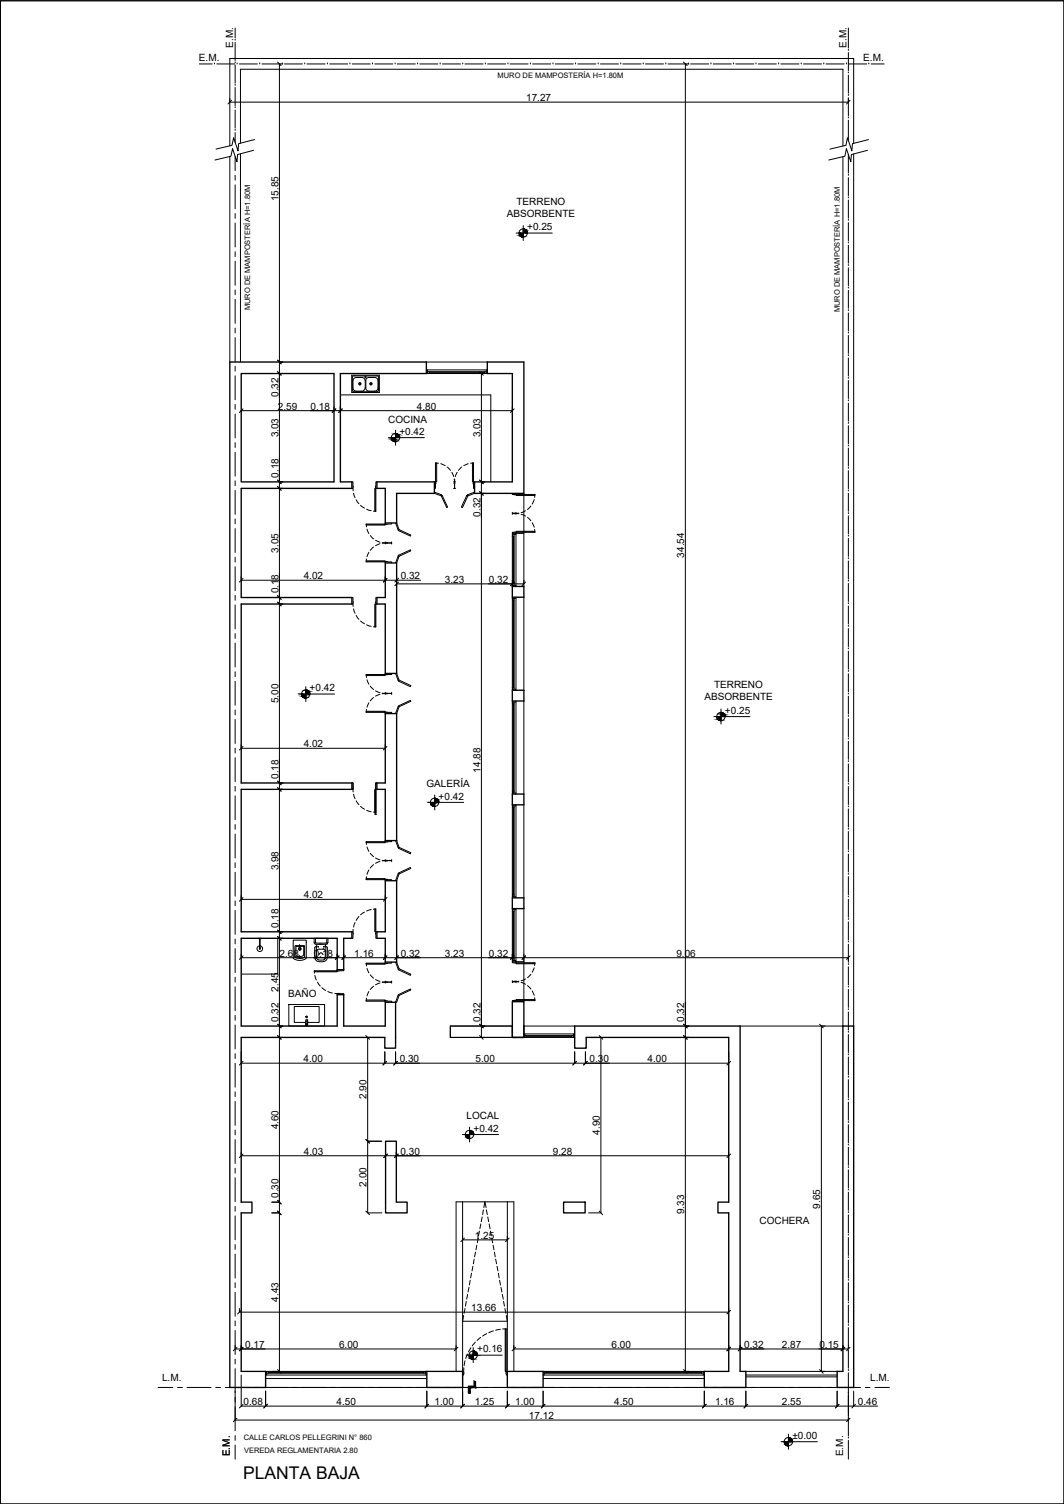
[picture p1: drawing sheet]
<svg xmlns="http://www.w3.org/2000/svg" width="297mm" height="420mm" viewBox="0 0 297 420" stroke-linecap="round" stroke-linejoin="round" font-family="sans-serif">
<!-- layer: MUROS -->
<g fill="none" stroke="#000" stroke-width=".38">
<path d="M64.2 101.1h54.8v3.3h-24v30.2h3.2v1.8h-30.9v30.5h30.9v1.8h-30.9v50h30.9v1.8h-30.9v39.8h30.9v1.8h-2.2v8.8h-1.9v-8.8h-26.8v24.5h26.8v-8.7h1.9v8.7h11.6v-6.6h2.8v12.8h-3v-3h-40.1v46h3v3h-3v44.3h6.9v4.5h-10zM67.3 104.4h25.9v30.2h-25.9zM136 101.1h10.2v36.7h-13.7v-3.2h10.5v-30.2h-7zM105.2 134.6h16.1v3.2h-10.6v8.3h-3.1v-9.7h-2.4zM107.6 157.3h3.1v30.8h-3.1v-19.4h-2.4v-1.8h2.4zM143 163.8h3.2v3h-3.2zM107.6 199.3h3.1v35.5h-3.1v-14.3h-2.4v-1.8h2.4zM143 192.8h3.2v3h-3.2zM143 221.8h3.2v3h-3.2zM107.6 246h3.1v22.8h-3.1v-6.7h-2.4v-1.8h2.4zM143 250.8h3.2v3h-3.2zM143 279.8h3.2v10h-3.2z"/>
<path d="M160.4 286.6h46.2v96.5h1.6v4.5h-11.6v-4.5h6.8v-44.3h-3v-3h3v-46h-39.8v3h-3.2zM235.3 286.6h3v101h-4.6v-4.5h1.6zM107.6 318.8h3v17h3.1v3h-6.1zM157.3 335.8h6.1v3h-6.1zM119.2 383.1h9.9v4.5h-9.9zM141.6 383.1h10v4.5h-10z"/>
</g>
<!-- layer: 0 - REF - COTAS -->
<g fill="none" stroke="#000" stroke-width=".28">
<path d="M.1 .2h296.9v420h-296.9zM77.5 17.4l1 .9M79 17.9h-1v83.2h1h-1v3.3h1h-1v30.2h1h-1v1.8h1h-1v30.5h1h-1v1.8h1h-1v50h1h-1v1.8h1h-1v39.8h1h-1v1.8h1h-1v24.5h1h-1v3.2h1M190.8 17.4l1 .9M192.3 17.9h-1v268.7h1h-1v3.2h1h-1v93.3h1M64.2 27.6v.9h172.6v-.9M64.6 28l-.9 1M237.3 28l-1 1M67.8 114.2l-1 1M77.5 103.8l1 1M77.5 100.6l1 1M78 104.4v6.6"/>
<path d="M86.6 114.7h6.6M93.2 113.7v1h-25.9v.4M93.8 114.2l-1.1 1M95.5 114.2l-.9 1M133.9 103.8l1 1M135.4 104.4h-1v30.2h1h-1v3.2h1h-1v148.8h1h-1v3.2h1M143 113.7v1h-48v-1v1l-1.8-.1M143.5 114.2l-1 1M77.5 135.9l1 1M77.5 134.1l1 1M78 127.9v6.7M133.9 137.3l1 1"/>
<path d="M133.9 134.1l1 1M134.4 137.8v6.7M67.3 161.1v1h40.3v-1v1h3.1v-1M67.8 161.6l-1 1M77.5 168.2l1 1M77.5 166.4l1 1M78 160.2v6.7M108 161.6l-1 1M111.2 161.6l-1 1M111.2 162.6l-1 1M117.4 162.1h-6.7v1h32.3v1M136.3 163.1h6.7"/>
<path d="M143 162.1v1h3.2v-1M143.5 162.6l-1 1M146.7 162.6l-1 1M67.3 208v1h40.3v-1M67.8 208.5l-1 1M77.5 218.2l1 1M78 212v6.7M108 208.5l-1 1M77.5 220l1 1M67.3 250.2v1h40.3v-1M67.8 250.7l-1 1.1M77.5 259.8l1 1"/>
<path d="M78 253.6v6.7M108 250.7l-1 1.1M67.3 266.5v1h26.8v-1v1h1.9v-1v1h11.6v-1v1h3.1v-1v1h32.3v-1v1h3.2v-1M67.8 267l-1 1M77.5 261.6l1 1M78 280v6.6M87.4 267.5h6.7M94.6 267l-1 1M96.4 267l-1 1M108 267l-1 1M110.7 267.5h6.7M111.2 267l-1 1"/>
<path d="M134.4 280v6.6M136.3 267.5h6.7M143.5 267l-1 1M146.2 268.5v-1h90.6v1M146.7 267l-1 1M191.3 280v6.6M237.3 267l-1 1M67.3 293.8v3.2h40.1v-3.2v3.2h3v-3.2v3.2h50v-3.2v3.2h3v-3.2v3.2h40v-3.2M67.8 296.5l-1 1M75.9 289.8h2.1v46h-2.1h2.1v3h-2.1h2.1v44.3h-2.1M77.5 289.3l1 1M77.5 286.1l1 1"/>
<path d="M102.1 289.3l1.1 1M106.5 289.8h-3.9v29h3.9M107.9 296.5l-1 1M110.4 297h6.7M110.9 296.5l-1 1M133.9 286.1l1 1M133.9 289.3l1 1M160.9 296.5l-1 1M163.4 297h6.7M163.9 296.5l-1 1M164.6 289.8h3.2v49h-3.5M167.3 289.3l1 1"/>
<path d="M190.8 289.3l1 1M190.8 286.1l1 1M203.9 296.5l-1 1M228.8 286.1l1 1M230.3 286.6h-1v96.5h1M102.1 318.3l1.1 1M106.6 318.8h-4v20h4M67.3 321.9v1h40.3v-1v1h3v-1v1h92.8v-1M67.8 322.4l-1 1M77.5 338.3l1 1M77.5 335.3l1 1M78 329.1v6.7"/>
<path d="M102.1 338.3l1.1 1M108.1 322.4l-1 1M110.6 322.9h6.7M111.2 322.4l-1.1 1M167.3 338.3l1 1M203.9 322.4l-1 1M129.1 345.4v1h12.5v-1M129.7 345.9l-1.1 1M142.1 345.9l-1 1M65.6 375.9v1h1.7v-1v1h60v-1M66.2 376.4l-1.1 1M66.8 365.5v1.1h136.6v-1.1"/>
<path d="M67.3 366.1l-1 1M67.3 376.9h6.7M67.8 376.4l-1 1M127.8 376.4l-1 1M143.5 375.9v1h59.9v-1v1h3.2v-1v1h28.7v-1v1h1.5v-1M143.9 376.4l-1 1M203.9 376.4l-1 1M203.9 366.1l-1 1M206.6 376.9h6.7M207.1 376.4l-1 1M228.6 376.9h6.7M235.8 376.4l-1 1"/>
<path d="M237.3 376.4l-1 1M65.6 388.6v8.1h171.2v-8.1M66.2 396.2l-1.1 1M67.3 384.1v8.7h6.9v-4.2v4.2h45v-4.2v4.2h9.9v-4.2M67.8 392.3l-1 1M74.7 392.3l-1.1 1M77.5 382.6l1 1M119.6 392.3l-1 1M127.3 383.1v-47.4h1.8v47.4M129.1 384.1v8.7h12.5v-4.2v4.2h10v-4.2v4.2h45v-4.2v4.2h11.6v-4.2v4.2h25.5v-4.2v4.2h4.6v-4.2M129.7 392.3l-1.1 1M141.6 383.1v-47.4h1.9v47.4"/>
<path d="M142.1 392.3l-1 1M152.1 392.3l-1 1M190.8 382.6l1 1M197.1 392.3l-1 1M208.2 383.1h25.5M208.2 384.1h25.5M208.2 384.6h25.5M208.7 392.3l-1 1M228.8 382.6l1 1M234.2 392.3l-1 1M237.3 396.2l-1 1M238.3 392.8h6.7"/>
<path d="M238.8 392.3l-1 1"/>
</g>
<!-- layer: LINEA FINA -->
<g fill="none" stroke="#000" stroke-width=".28">
<path d="M98.2 218.7h.4v1.8h-.4M105.2 218.7h-.3v1.8h.3M104.7 220.8h.3v6.7h-.3zM143 286.6h-17.3v3.2h17.3M206.6 286.6h28.7M129.1 335.7h12.5M134.6 340l-.2 1.3M134.9 338l-.2 1.3M135.1 337.4l.3-1.7 .3 1.7M135.8 338l.2 1.3M136.2 340l.2 1.3M130.9 359.6l-.2 1.3"/>
<path d="M131.3 357.7l-.3 1.3M131.6 355.7l-.2 1.3M132 353.7l-.2 1.3M132.4 351.8l-.2 1.3M132.7 349.8l-.2 1.3M133.1 347.9l-.2 1.3M133.5 345.9l-.2 1.3M133.8 343.9l-.2 1.3M134.2 341.9l-.2 1.3M136.6 341.9l.2 1.3M136.9 343.9l.2 1.3M137.3 345.9l.2 1.3"/>
<path d="M137.7 347.9l.2 1.3M138 349.8l.2 1.3M138.4 351.8l.2 1.3M138.8 353.7l.2 1.3M139.1 355.7l.2 1.3M139.5 357.7l.2 1.3M139.9 359.6l.2 1.3M129.4 367.5l-.3 1.6h12.5l-.3-1.6M129.8 365.5l-.2 1.4M130.2 363.6l-.3 1.3M130.5 361.6l-.2 1.3M140.2 361.6l.3 1.3"/>
<path d="M140.6 363.6l.2 1.3M141 365.5l.2 1.4M74.2 387.6h45M129.1 387.6h12.5M151.6 387.6h45M208.2 387.6h25.5"/>
</g>
<!-- layer: LINEA MUNICIPAL -->
<g fill="none" stroke="#000" stroke-width=".28">
<path d="M65.6 43.7v4M65.6 49v1.3M65.6 51.6v6.7M65.6 59.6v1.4M65.6 62.3v6.7M65.6 70.3v1.4M65.6 73v6.7M65.6 81v1.3M65.6 83.7v6.6M65.6 91.7v1.3M65.6 94.3v6.7M65.6 102.3v1.4"/>
<path d="M65.6 105v6.7M65.6 113v1.3M65.6 115.7v6.6M65.6 123.7v1.3M65.6 126.3v6.7M65.6 134.3v1.4M65.6 137v6.7M65.6 145v1.3M65.6 147.7v6.6M65.6 155.7v1.3M65.6 158.3v6.7M65.6 166.3v1.4"/>
<path d="M65.6 169v6.7M65.6 177v1.4M65.6 179.7v6.7M65.6 187.7v1.3M65.6 190.3v6.7M65.6 198.3v1.4M65.6 201v6.7M65.6 209v1.4M65.6 211.7v6.7M65.6 219.7v1.3M65.6 222.3v6.7M65.6 230.3v1.4"/>
<path d="M65.6 233v6.7M65.6 241v1.4M65.6 243.7v6.7M65.6 251.7v1.3M65.6 254.3v6.7M65.6 262.3v1.4M65.6 265v6.7M65.6 273v1.4M65.6 275.7v6.7M65.6 283.7v1.3M65.6 286.3v6.7M65.6 294.3v1.4"/>
<path d="M65.6 297v6.7M65.6 305v1.4M65.6 307.7v6.7M65.6 315.7v1.3M65.6 318.3v6.7M65.6 326.3v1.4M65.6 329v6.7M65.6 337v1.4M65.6 339.7v6.7M65.6 347.7v1.3M65.6 350.4v6.6M65.6 358.4v1.3"/>
<path d="M65.6 361v6.7M65.6 369v1.4M65.6 371.7v6.7M65.6 379.7v1.3M44.1 387.6h4.1M49.6 387.6h1.3M52.2 387.6h6.7M60.2 387.6h1.4M62.9 387.6h6.7M65.6 382.4v6.6M65.6 390.4v1.3M65.6 393v6.7"/>
<path d="M70.9 387.6h1.3M73.6 387.6h6.6M81.6 387.6h1.3M84.2 387.6h6.7M92.2 387.6h1.4M94.9 387.6h6.7M102.9 387.6h1.4M105.6 387.6h6.7M113.6 387.6h1.3M116.2 387.6h6.7M124.2 387.6h1.3M126.9 387.6h6.6"/>
<path d="M134.9 387.6h1.3M137.6 387.6h6.6M145.6 387.6h1.3M148.2 387.6h6.7M156.2 387.6h1.4M158.9 387.6h6.7M166.9 387.6h1.3M169.6 387.6h6.6M177.6 387.6h1.3M180.2 387.6h6.7M188.2 387.6h1.4M190.9 387.6h6.7"/>
<path d="M198.9 387.6h1.3M201.6 387.6h6.6M209.6 387.6h1.3M212.2 387.6h6.7M220.2 387.6h1.4M222.9 387.6h6.7M230.9 387.6h1.3M233.6 387.6h6.6M241.6 387.6h1.3M244.2 387.6h4.1M65.6 401v1.4M65.6 403.7v3.9"/>
</g>
<!-- layer: 0 - ABET - VENTANAS -->
<g fill="none" stroke="#000" stroke-width=".28">
<path d="M119 103.3h.3v1.1h-.3M119 101.1h17M119.3 103.8h.5v.6h-.5zM119.3 103.3h16.4M119.8 103.8h15.4M119.8 104.4h15.4M119.8 104h15.4M119.8 104.2h15.4M135.2 103.8h.5v.6h-.5zM136 103.3h-.3v1.1h.3M146.2 137.8v11.2h-3.2v.3h1v-.3M143 149.3h.5v.5h-.5z"/>
<path d="M143 149.8v13.2M143.2 149.8v13.2M143.4 149.8v13.2M143.5 149.8v13.2M144 149.3v14.2M146.2 149v14.8M143 167.1h.5v.5h-.5zM143 166.8v.3h1v-.3M143 163h.5v.5h-.5zM143 163.8v-.3h1v.3M143 167.6v24.4M143.2 167.6v24.4"/>
<path d="M143.4 167.6v24.4M143.5 167.6v24.4M144 167.1v25.4M146.2 166.8v26M143 192h.5v.5h-.5zM143 192.8v-.3h1v.3M143 196.1h.5v.5h-.5zM143 195.8v.3h1v-.3M143 196.6v24.4M143.2 196.6v24.4M143.4 196.6v24.4M143.5 196.6v24.4"/>
<path d="M144 196.1v25.4M146.2 195.8v26M143 221h.5v.5h-.5zM143 221.8v-.3h1v.3M143 225.1h.5v.5h-.5zM143 224.8v.3h1v-.3M143 225.6v24.4M143.2 225.6v24.4M143.4 225.6v24.4M143.5 225.6v24.4M144 225.1v25.4M146.2 224.8v26"/>
<path d="M143 250h.5v.5h-.5zM143 250.8v-.3h1v.3M143 254.1h.5v.5h-.5zM143 253.8v.3h1v-.3M143 254.6v13.2M143.2 254.6v13.2M143.4 254.6v13.2M143.5 254.6v13.2M144 254.1v14.2M146.2 253.8v26M143 267.8h.5v.5h-.5zM144 268.6v-.3h-1v.3h3.2"/>
<path d="M146.2 288.8h.3v1h-.3M146.2 286.6h14.2M146.5 289.3h.6v.5h-.6zM146.5 288.8h13.6M147.1 289.3h12.5M147.1 289.8h12.5M147.1 289.5h12.5M147.1 289.7h12.5M159.6 289.3h.5v.5h-.5zM160.4 288.8h-.3v1h.3M74.2 383.1h.3v1h-.3M74.2 385.1h45"/>
<path d="M74.5 383.1h.5v.5h-.5zM74.5 384.1h44.4M75 383.6h43.3M75 383.1h43.3M75 383.5h43.3M75 383.3h43.3M118.3 383.1h.6v.5h-.6zM119.2 383.1h-.3v1h.3M151.6 383.1h.3v1h-.3M151.6 385.1h45M151.9 383.1h.5v.5h-.5zM151.9 384.1h44.4"/>
<path d="M152.4 383.6h43.4M152.4 383.1h43.4M152.4 383.5h43.4M152.4 383.3h43.4M195.8 383.1h.5v.5h-.5zM196.6 383.1h-.3v1h.3"/>
</g>
<!-- layer: 0 - ABET - PUERTAS -->
<g fill="none" stroke="#000" stroke-width=".28">
<path d="M98.2 134.6h.3l.1 1.2-.1 .6h-.3M98.5 136.4l.1 .7M98.7 137.8l.4 1.2M99.4 139.6l.8 1.1M104.6 136.4h.3v6.4h-.3zM105.2 134.6h-.3l-.1 1.2 .1 .6h.3M121.3 134.6h.3l.1 .3-.1 1.5h-.3M121.4 137.5l-.1 .3 1.9 .7 .2-.1 1.6 3.2-.3 .2-1.5-3.3 .1-.3zM121.6 129.3h.3v5.3h-.3zM121.6 129.3l.8 .1M123 129.5l1.3 .5M124.8 130.5l1 .9"/>
<path d="M126.1 132l.5 1.1M126.6 134.6h.3l.1 .3-.1 1.5h-.3M126.8 133.8l.1 .8v-.8M127.2 134.6h-.3l-.1 .3 .1 1.5h.3M127.6 132l-.5 1.1M128.9 130.5l-.9 .9M130.5 138.2l.1 .3-1.5 3.3-.3-.2 1.5-3.2 .3 .1 1.9-.7-.1-.3zM130.7 129.5l-1.2 .5M131.9 129.3h.3v5.3h-.3zM132.2 129.3l-.8 .1M132.5 134.6h-.3l-.1 .3 .1 1.5h.3M143 137.8v.3l.5 .1 .5-.1v-.3"/>
<path d="M144 138.1h5.3v.3h-5.3zM149.1 139.6l-.5 1.2M149.3 138.1v.8M100.7 141.2l1.1 .7M102.2 146.4h5.4v.3h-5.4zM102.2 156.7h5.4v.3h-5.4zM102.2 146.4l.1 .8M102.3 156.2l-.1 .8M102.3 142.2l1.3 .5M102.5 147.8l.5 1.3M103 154.3l-.5 1.2M103.4 149.6l.9 .9"/>
<path d="M104.3 142.8h.6M104.3 152.8l-.9 1M104.8 150.9l1.3 .6M106.1 151.9l-1.3 .5M106.7 151.6l.9 .1-.9 .1M107.6 146.1v.3l.3 .1 1.4-.1v-.3M107.6 152v-.3l.3-.1 1.4 .1v.3M107.6 157.3v-.3l.3-.1 1.4 .1v.3M107.6 151.4v.3l.3 .1 1.4-.1v-.3M110.5 146.2l.7 1.9 .2-.1 3.3 1.5-.2 .2-3.2-1.4 .1-.3-.7-1.9zM111.3 155.1l3.2-1.5 .2 .3-3.3 1.5-.2-.1-.7 1.9 .2 .1 .7-1.9zM143 149v-.3l.5-.1 .5 .1v.3"/>
<path d="M143 143.1v.3l.5 .1 .5-.1v-.3M143 143.7v-.3l.5-.1 .5 .1v.3M144 148.4h5.3v.3h-5.3zM144.9 143.3l-.9 .1 .9 .1M145.5 143.7l1.2 .5M146.7 142.7l-1.2 .5M147.3 144.6l.9 .9M148.2 141.4l-.9 .9M148.6 146.1l.5 1.2M149.3 147.9v.8M98.2 166.9h.3l.1 1.2-.1 .6h-.3M98.5 168.7l.1 .7"/>
<path d="M98.7 170.1l.4 1.2M99.4 171.9l.8 1.1M100.7 173.5l1.1 .7M102.3 174.5l1.3 .5M104.3 175.1h.6M104.6 168.7h.3v6.4h-.3zM105.2 166.9h-.3l-.1 1.2 .1 .6h.3M102.2 188.4h5.4v.3h-5.4zM102.2 198.7h5.4v.3h-5.4zM102.2 188.4l.1 .8M102.3 198.2l-.1 .8M102.5 189.9l.5 1.2"/>
<path d="M103 196.3l-.5 1.3M103.4 191.6l.9 1M104.3 194.9l-.9 .9M104.8 193l1.3 .5M106.1 194l-1.3 .5M106.7 193.7h.9l-.9 .1M107.6 188.1v.3l.3 .1 1.4-.1v-.3M107.6 194v-.3l.3-.1 1.4 .1v.3M107.6 199.3v-.3l.3-.1 1.4 .1v.3M107.6 193.4v.3l.3 .1 1.4-.1v-.3M110.5 188.2l.7 1.9 .2-.1 3.3 1.5-.2 .3-3.2-1.5 .1-.3-.7-1.9zM111.3 197.2l3.2-1.5 .2 .2-3.3 1.5h-.2l-.7 1.8 .2 .1 .7-1.9z"/>
<path d="M98.2 218.7h.3l.1 1.2-.1 .6h-.3M105.2 218.7h-.3l-.1 1.2 .1 .6h.3M98.5 220.5l.1 .7M98.7 221.9l.4 1.2M99.4 223.7l.8 1.1M100.7 225.3l1.1 .8M102.2 235.1h5.4v.3h-5.4zM102.2 235.1l.1 .8M102.3 226.4l1.3 .4M102.5 236.6l.5 1.2M103.4 238.4l.9 .9M104.3 226.9h.6"/>
<path d="M104.6 220.5h.3v6.4h-.3zM104.8 239.7l1.3 .5M107.6 234.8v.3l.3 .1 1.4-.1v-.3M110.5 235l.7 1.8 .2-.1 3.3 1.5-.2 .3-3.2-1.5 .1-.3-.7-1.9zM98.6 259.6l-.1 .7M99.1 257.7l-.4 1.3M100.2 256l-.8 1.1M101.8 254.8l-1.1 .8M102.2 245.4h5.4v.3h-5.4zM102.3 244.9l-.1 .8M103 243l-.5 1.3M103.6 254.1l-1.3 .4"/>
<path d="M104.3 241.6l-.9 .9M104.6 253.9h.3v6.4h-.3zM104.9 253.9l-.6 .1M106.1 240.7l-1.3 .5M106.7 240.4h.9l-.9 .1M107.6 240.7v-.3l.3-.1 1.4 .1v.3M107.6 246v-.3l.3-.1 1.4 .1v.3M107.6 240.1v.3l.3 .1 1.4-.1v-.3M111.3 243.9l3.2-1.5 .2 .2-3.3 1.5h-.2l-.7 1.8 .2 .1 .7-1.9zM87.7 271.2h6.4v.3h-6.4zM87.7 271.2l.1 .7M87.9 272.5l.4 1.3"/>
<path d="M88.6 274.4l.8 1.1M89.9 275.9l1 .8M91.5 277l1.3 .4M93.5 277.5l.6 .1M94.1 270.9v.3l.3 .1 1.6-.1v-.3M94.1 277.9v-.3l.3-.1 1.6 .1v.3M98.2 260.3h.3l.1 .3-.1 1.5h-.3M102.2 269.1h5.4v.3h-5.4zM102.2 279.4h5.4v.3h-5.4zM102.2 269.1l.1 .8M102.3 278.8l-.1 .9M102.5 270.6l.5 1.2"/>
<path d="M103 277l-.5 1.2M103.4 272.3l.9 1M104.3 275.5l-.9 .9M104.8 273.6l1.3 .6M105.2 260.3h-.3l-.1 .3 .1 1.5h.3M106.1 274.6l-1.3 .5M106.7 274.3l.9 .1h-.9M107.6 268.8v.3l.3 .1 1.4-.1v-.3M107.6 274.7v-.3l.3-.1 1.4 .1v.3M107.6 280v-.3l.3-.1 1.4 .1v.3M107.6 274.1v.3l.3 .1 1.4-.1v-.3M110.5 268.9l.7 1.9 .2-.2 3.3 1.6-.2 .3-3.2-1.6 .1-.3-.7-1.8z"/>
<path d="M111.3 277.8l3.2-1.5 .2 .3-3.3 1.5-.2-.1-.7 1.9 .2 .1 .7-1.9zM143 279.8v-.3l.5-.1 .5 .1v.3M143 273.9v.3l.5 .1 .5-.1v-.3M143 268.6v.3l.5 .1 .5-.1v-.3M143 274.5v-.3l.5-.1 .5 .1v.3M144 279.2h5.3v.3h-5.3zM144 268.9h5.3v.3h-5.3zM144.9 274.2h-.9l.9 .1M145.5 274.4l1.2 .6M146.7 273.5l-1.2 .5M147.3 275.3l.9 1M148.2 272.2l-.9 .9"/>
<path d="M148.6 276.8l.5 1.2M149.1 270.4l-.5 1.2M149.3 278.7v.8M149.3 268.9v.8M130.5 378.2l-.5 1.3M131.5 376.5l-.7 1.2M132.7 374.9l-.8 1.1M134.2 373.6l-1 .9M135.9 372.6l-1.2 .7M137.7 371.8l-1.2 .5M139.7 371.3l-1.3 .3M141 371.2h.3v11.9h-.3z"/>
<path d="M141.3 371.2l-1 .1M129.1 383.1h.3l.1 .3-.1 .7h-.3M129.5 382.1l-.1 1M129.8 380.2l-.2 1.3M141.6 383.1h-.3v.3v.7h.3"/>
</g>
<!-- layer: 00 - LINEA FINA -->
<g fill="none" stroke="#000" stroke-width=".28">
<path d="M64.2 43.7v57.4M67.1 40v-20.7h168.2v21.5M67.1 43v58.1M235.3 43.8v242.8M238.3 40v-23.7h-174.1v24.4M238.3 43v243.6M130.7 387.2h.1M130.9 387.2l-.2 .2M131 387.2l-.3 .3M131.1 389.3h.1M131.1 387.7l-.4 .4M131.1 387.8l-.4 .4"/>
<path d="M131.1 388l-.4 .4M131.1 388.1l-.4 .4M131.1 388.2l-.4 .5M131.1 388.4l-.4 .4M131.1 388.5l-.4 .5M131.1 388.7l-.4 .4M131.1 388.8l-.4 .4M131.1 389l-.3 .3M131.1 389.1l-.1 .2M131.2 387.2l-.5 .4M131.3 387.2l-.6 .6M131.5 387.2l-.8 .7"/>
<path d="M131.6 387.2l-.4 .4M131.7 387.2l-.4 .4M131.9 387.2l-.4 .4M132 387.2l-.4 .4M132.2 387.2l-.4 .4M132.3 385.9h.1M132.5 385.9l-.2 .2M132.6 385.9l-.3 .3M132.7 386l-.4 .3M132.7 386.2l-.4 .4M132.7 386.1l-.4 .4M132.7 386.4l-.4 .4"/>
<path d="M132.7 386.5l-.4 .4M132.7 386.7l-.4 .4M132.7 386.8l-.8 .8M132.7 386.9l-.7 .7M132.7 387.1l-.5 .5M132.7 387.2l-.4 .4M132.7 387.4l-.3 .2M132.7 387.5l-.1 .1"/>
</g>
<!-- layer: 0 - REF - TEXTO -->
<g fill="#000" stroke="#000" stroke-width=".28">
<path d="M145.7 66.2l.4 .1zM146.1 64h.2zM110 123.3l.4 .1zM110.4 121.1h.2zM84.9 195h.5zM85.4 192.7h.2zM201.3 199l.2 .1zM200.9 201.3h.4zM120.9 225.3h.5zM121.4 223h.2zM130.8 318.1h.3zM131.1 315.8h.2z"/>
<path d="M131.7 379.6l.4 .1zM132.1 377.4h.2zM219.7 403.9h.4zM220.1 401.6l.2 .1z"/>
<path d="M144.9 65.1l1.2 .2v-.2zM144.9 65.1l1.2 .2h-1.2z"/>
<path d="M144.9 65.3l1.2 .2v-.2zM144.9 65.3l1.2 .2h-1.1z"/>
<path d="M145 65.5l1.1 .2v-.2zM145 65.5l1.1 .2h-1z"/>
<path d="M145.1 65.7l1 .2v-.2zM145.1 65.7l1 .2z"/>
<path d="M145.3 65.9l.8 .2v-.2zM145.3 65.9l.8 .2z"/>
<path d="M145.4 66.1l.7 .1zM145.4 66.1l.7 .1z"/>
<path d="M145.9 66.3h.2zM145.7 66.2l.4 .1z"/>
<path d="M146.1 64l.4 .1zM146.1 64l.4 .1z"/>
<path d="M146.1 64.1h.6zM146.1 64.1h.6z"/>
<path d="M146.1 64.1l.8 .2zM146.1 64.1l.8 .2h-.8z"/>
<path d="M146.1 64.3l1 .2-.2-.2zM146.1 64.3l1 .2h-1z"/>
<path d="M146.1 64.5l1.1 .2-.1-.2zM146.1 64.5l1.1 .2h-1.1z"/>
<path d="M146.1 64.7l1.1 .2v-.2zM146.1 64.7l1.1 .2h-1.1z"/>
<path d="M146.1 64.9l1.2 .2-.1-.2zM146.1 64.9l1.2 .2h-1.2z"/>
<path d="M110 123.3l.4 .1zM110.2 123.4h.2z"/>
<path d="M109.2 122.3l1.2 .2v-.2zM109.2 122.3l1.2 .2h-1.1z"/>
<path d="M109.3 122.5l1.1 .2v-.2zM109.3 122.5l1.1 .2h-1z"/>
<path d="M109.4 122.7l1 .2v-.2zM109.4 122.7l1 .2h-.9z"/>
<path d="M109.5 122.9l.9 .2v-.2zM109.5 122.9l.9 .2h-.8z"/>
<path d="M109.6 123.1l.8 .1zM109.6 123.1l.8 .1z"/>
<path d="M109.8 123.2l.6 .1zM109.8 123.2l.6 .1z"/>
<path d="M110.4 121.1l.5 .1zM110.4 121.1l.5 .1z"/>
<path d="M110.4 121.2l.7 .1zM110.4 121.2l.7 .1z"/>
<path d="M110.4 121.3l.8 .2zM110.4 121.3l.8 .2h-.8z"/>
<path d="M110.4 121.5l1 .1zM110.4 121.5l1 .1h-1z"/>
<path d="M110.4 121.6l1.1 .2-.1-.2zM110.4 121.6l1.1 .2h-1.1z"/>
<path d="M110.4 121.8l1.2 .2-.1-.2zM110.4 121.8l1.2 .2h-1.2z"/>
<path d="M110.4 122l1.2 .3v-.3zM110.4 122l1.2 .3h-1.2z"/>
<path d="M84.9 195h.5zM85.1 195l.3 .1z"/>
<path d="M84.2 193.9l1.2 .2v-.2zM84.2 193.9l1.2 .2h-1.2z"/>
<path d="M84.2 194.1l1.2 .3v-.3zM84.2 194.1l1.2 .3h-1.1z"/>
<path d="M84.3 194.4l1.1 .1v-.1zM84.3 194.4l1.1 .1h-1z"/>
<path d="M84.4 194.5l1 .2v-.2zM84.4 194.5l1 .2h-.9z"/>
<path d="M84.5 194.7l.9 .2zM84.5 194.7l.9 .2z"/>
<path d="M84.7 194.9l.7 .1zM84.7 194.9l.7 .1z"/>
<path d="M85.4 192.7l.4 .1zM85.4 192.7l.4 .1z"/>
<path d="M85.4 192.8l.6 .1zM85.4 192.8l.6 .1z"/>
<path d="M85.4 192.9l.8 .2zM85.4 192.9l.8 .2h-.8z"/>
<path d="M85.4 193.1l.9 .2-.1-.2zM85.4 193.1l.9 .2h-.9z"/>
<path d="M85.4 193.3l1 .2-.1-.2zM85.4 193.3l1 .2h-1z"/>
<path d="M85.4 193.5l1.1 .2-.1-.2zM85.4 193.5l1.1 .2h-1.1z"/>
<path d="M85.4 193.7l1.1 .2v-.2zM85.4 193.7l1.1 .2h-1.1z"/>
<path d="M201.3 199.1h.4zM201.3 199.1h.4z"/>
<path d="M201.3 199.1l.6 .1zM201.3 199.1l.6 .1z"/>
<path d="M201.3 199.2l.8 .1zM201.3 199.2l.8 .1z"/>
<path d="M201.3 199.3l1 .3-.2-.3zM201.3 199.3l1 .3h-1z"/>
<path d="M201.3 199.6l1 .1v-.1zM201.3 199.6l1 .1h-1z"/>
<path d="M201.3 199.7l1.1 .3-.1-.3zM201.3 199.7l1.1 .3h-1.1z"/>
<path d="M201.3 200l1.1 .2v-.2zM201.3 200l1.1 .2h-1.1z"/>
<path d="M200.1 200.2l1.2 .2v-.2zM200.1 200.2l1.2 .2h-1.2z"/>
<path d="M200.1 200.4l1.2 .2v-.2zM200.1 200.4l1.2 .2h-1.1z"/>
<path d="M200.2 200.6l1.1 .2v-.2zM200.2 200.6l1.1 .2h-1z"/>
<path d="M200.3 200.8l1 .2v-.2zM200.3 200.8l1 .2z"/>
<path d="M200.5 201l.8 .2v-.2zM200.5 201l.8 .2z"/>
<path d="M200.6 201.2l.7 .1zM200.6 201.2l.7 .1z"/>
<path d="M201.1 201.3h.2zM200.9 201.3h.4z"/>
<path d="M120.9 225.3h.5zM121.1 225.3h.3z"/>
<path d="M120.2 224.2l1.2 .2v-.2zM120.2 224.2l1.2 .2h-1.2z"/>
<path d="M120.2 224.4l1.2 .2v-.2zM120.2 224.4l1.2 .2h-1.1z"/>
<path d="M120.3 224.6l1.1 .2v-.2zM120.3 224.6l1.1 .2h-1z"/>
<path d="M120.4 224.8l1 .2v-.2zM120.4 224.8l1 .2z"/>
<path d="M120.6 225l.8 .1zM120.6 225l.8 .1z"/>
<path d="M120.7 225.1l.7 .2zM120.7 225.1l.7 .2z"/>
<path d="M121.4 223l.4 .1zM121.4 223l.4 .1z"/>
<path d="M121.4 223.1l.6 .1zM121.4 223.1l.6 .1z"/>
<path d="M121.4 223.2l.8 .2zM121.4 223.2l.8 .2z"/>
<path d="M121.4 223.4l.9 .1-.1-.1zM121.4 223.4l.9 .1h-.9z"/>
<path d="M121.4 223.5l1.1 .2-.2-.2zM121.4 223.5l1.1 .2h-1.1z"/>
<path d="M121.4 223.7l1.1 .2v-.2zM121.4 223.7l1.1 .2h-1.1z"/>
<path d="M121.4 223.9l1.1 .3v-.3zM121.4 223.9l1.1 .3h-1.1z"/>
<path d="M129.9 316.9l1.2 .2v-.2zM129.9 316.9l1.2 .2h-1.2z"/>
<path d="M129.9 317.1l1.2 .2v-.2zM129.9 317.1l1.2 .2h-1.1z"/>
<path d="M130 317.3l1.1 .1zM130 317.3l1.1 .1z"/>
<path d="M130 317.4l1.1 .2v-.2zM130 317.4l1.1 .2h-1z"/>
<path d="M130.1 317.6l1 .1zM130.1 317.6l1 .1z"/>
<path d="M130.2 317.7l.9 .1zM130.2 317.7l.9 .1z"/>
<path d="M130.3 317.8l.8 .1zM130.3 317.8l.8 .1z"/>
<path d="M130.5 317.9l.6 .1zM130.5 317.9l.6 .1z"/>
<path d="M130.6 318l.5 .1zM130.6 318l.5 .1z"/>
<path d="M130.9 318.1h.2zM130.8 318.1h.3z"/>
<path d="M131.1 315.8h.3zM131.1 315.8h.3z"/>
<path d="M131.1 315.8l.5 .1zM131.1 315.8l.5 .1z"/>
<path d="M131.1 315.9l.6 .1zM131.1 315.9l.6 .1z"/>
<path d="M131.1 316l.8 .1zM131.1 316l.8 .1z"/>
<path d="M131.1 316.1l.9 .1zM131.1 316.1l.9 .1z"/>
<path d="M131.1 316.2l1 .1zM131.1 316.2l1 .1z"/>
<path d="M131.1 316.3l1.1 .2-.1-.2zM131.1 316.3l1.1 .2h-1.1z"/>
<path d="M131.1 316.5l1.1 .1zM131.1 316.5l1.1 .1z"/>
<path d="M131.1 316.6l1.1 .2v-.2zM131.1 316.6l1.1 .2h-1.1z"/>
<path d="M131.1 316.8l1.2 .1-.1-.1zM131.1 316.8l1.2 .1h-1.2z"/>
<path d="M131 378.6l1.1 .2v-.2zM131 378.6l1.1 .2h-1.1z"/>
<path d="M131 378.8l1.1 .2v-.2zM131 378.8l1.1 .2h-1.1z"/>
<path d="M131 379l1.1 .1v-.1zM131 379l1.1 .1h-1z"/>
<path d="M131.1 379.1l1 .2v-.2zM131.1 379.1l1 .2h-.9z"/>
<path d="M131.2 379.3l.9 .2v-.2zM131.2 379.3l.9 .2h-.8z"/>
<path d="M131.3 379.5l.8 .1zM131.3 379.5l.8 .1z"/>
<path d="M131.5 379.6h.6zM131.5 379.6h.6z"/>
<path d="M131.9 379.7h.2zM131.7 379.6l.4 .1z"/>
<path d="M132.1 377.4l.5 .1zM132.1 377.4l.5 .1z"/>
<path d="M132.1 377.5l.6 .1zM132.1 377.5l.6 .1z"/>
<path d="M132.1 377.6l.8 .1zM132.1 377.6l.8 .1z"/>
<path d="M132.1 377.7l1 .2zM132.1 377.7l1 .2h-1z"/>
<path d="M132.1 377.9l1.1 .2-.1-.2zM132.1 377.9l1.1 .2h-1.1z"/>
<path d="M132.1 378.1l1.2 .2-.1-.2zM132.1 378.1l1.2 .2h-1.2z"/>
<path d="M132.1 378.3l1.2 .3v-.3zM132.1 378.3l1.2 .3h-1.2z"/>
<path d="M131.1 387.6l.1 1.7zM131.1 387.6l.1 1.7zM131.1 387.6h1.6zM131.2 387.7h1.6zM132.7 385.9l.1 1.8zM132.7 385.9l.1 1.8z"/>
<path d="M219.7 403.9h.4zM219.9 403.9h.2z"/>
<path d="M218.9 402.8l1.2 .2v-.2zM218.9 402.8l1.2 .2h-1.1z"/>
<path d="M219 403l1.1 .2v-.2zM219 403l1.1 .2h-1.1z"/>
<path d="M219 403.2l1.1 .2v-.2zM219 403.2l1.1 .2h-1z"/>
<path d="M219.1 403.4l1 .2v-.2zM219.1 403.4l1 .2h-.8z"/>
<path d="M219.3 403.6l.8 .1zM219.3 403.6l.8 .1z"/>
<path d="M219.4 403.7l.7 .2zM219.4 403.7l.7 .2z"/>
<path d="M220.1 401.7h.4zM220.1 401.7h.4z"/>
<path d="M220.1 401.7l.7 .1zM220.1 401.7l.7 .1z"/>
<path d="M220.1 401.8l.8 .2zM220.1 401.8l.8 .2z"/>
<path d="M220.1 402l1 .1-.2-.1zM220.1 402l1 .1h-1z"/>
<path d="M220.1 402.1l1.1 .2-.1-.2zM220.1 402.1l1.1 .2h-1.1z"/>
<path d="M220.1 402.3l1.2 .2-.1-.2zM220.1 402.3l1.2 .2h-1.2z"/>
<path d="M220.1 402.5l1.2 .3v-.3zM220.1 402.5l1.2 .3h-1.2z"/>
</g>
<!-- layer: 1 - BQ - ARTEFACTOS -->
<g fill="none" stroke="#000" stroke-width=".28">
<path d="M95 110.3h42v24.3M98.2 104.8h7.7v4.8h-7.7zM98.5 108.4a.91 .91 0 0 0 .9 .9h1.6M98.8 105l-.4 .4v3.6l.2 .4h6.7l.4-.4v-3.5l-.5-.5M98.8 105h6.5M101 105.5a.91 .91 0 0 1 .9 .9M101 105.5h-1.6a.91 .91 0 0 0-.9 .9v2M101.9 108.4a.91 .91 0 0 1-.9 .9M102 106.4v2M102.1 108.4a.91 .91 0 0 0 .9 .9h1.6a.91 .91 0 0 0 .9-.9M102.1 108.4v-2a.91 .91 0 0 1 .9-.9h1.6a.91 .91 0 0 1 .9 .9v2M72 262.1l1 .1z"/>
<path d="M72.4 264.9l.1 .3 .1-.3M72.4 264.2a.78 .78 0 0 0-.5 1.2 .78 .78 0 0 0 1.3 0 .78 .78 0 0 0-.6-1.2M72.5 265h.1M72.5 262.3v2.7M72.5 262.2v.1M72.6 262.2l-.1 .1M72.6 262.3v2.7M77.5 262.1v10h-10M81.9 262.6h3.6v5a2.61 2.61 0 0 1-3.6-.1zM82.7 264.4h2l.1 2.4a1.57 1.57 0 0 1-2.2 0zM83.6 264.2h.1M83.6 267.8h.1"/>
<path d="M83.6 264.4h.1M83.6 267.2h.1M85 265.9v1.3a1.92 1.92 0 0 1-2.7 0l.1-3h2.6v1.8M87.7 263.3v-1.2h3.9v1.2M87.7 263.3l.4 .5h1.5h1.5l.4-.5M87.9 267.4a1.9 1.9 0 0 0 3.1 .9l.4-.9M88 263.3l.5 .2 2.5-.1M88.1 268.1h.1M88.1 262.1v1.2M88.2 264.5h.1M88.3 267.4a1.43 1.43 0 0 0 2.2 .7l.4-.7M88.3 264.5v2.9"/>
<path d="M88.4 263.9v.4M88.4 264.3l-.5 .5v2.6M89.1 266.6a.55 .55 0 0 1 .5-.4 .55 .55 0 0 1 .5 .4M89.1 266.6h.1M89.3 263.9h.1M90.1 265.1a.78 .78 0 0 1 .8 .8M90.1 266.6h.1M90.2 265.2l-1.1-.1a.78 .78 0 0 0-.8 .8M90.4 265.2h.1M90.6 268.1h.1M90.8 263.9v.4M90.8 264.3l.2 .2"/>
<path d="M91 264.5v2.9M91 264.5h.1M91.1 264.5l.3 .3v2.6M91.2 263.3l-.2 .1M91.2 262.1v1.2M91.4 263.7h.1"/>
<circle cx="100.5" cy="107.2" r=".23"/>
<circle cx="100.5" cy="107.2" r=".32"/>
<circle cx="102" cy="105.3" r=".19"/>
<circle cx="103.6" cy="107.2" r=".23"/>
<circle cx="103.6" cy="107.2" r=".32"/>
<circle cx="83.7" cy="265.1" r=".28"/>
<circle cx="83.7" cy="265.1" r=".37"/>
<circle cx="88.8" cy="264.5" r=".11"/>
<circle cx="90.4" cy="264.5" r=".11"/>
</g>
<!-- layer: 000 - LINEA MUNICIPAL -->
<g fill="none" stroke="#000" stroke-width=".28">
<path d="M55.7 17.9h3.6M59.9 17.9h.1M60.5 17.9h5.1M65.6 11.2h.1M65.6 17.5h.1M65.6 7.8v2.8M65.6 11.9v5M65.6 18.2v5M66.2 17.9h.1M66.8 17.9h5.1M72.5 17.9h.1M73.1 17.9h5.1"/>
<path d="M78.8 17.9h.1M79.4 17.9h5M85.1 17.9h.1M85.7 17.9h5M91.4 17.9h.1M92 17.9h5.1M97.7 17.9h.1M98.3 17.9h5.1M104 17.9h.1M104.6 17.9h5.1M110.3 17.9h.1M110.9 17.9h5"/>
<path d="M116.6 17.9h.1M117.2 17.9h5M122.9 17.9h.1M123.5 17.9h5.1M129.2 17.9h.1M129.8 17.9h5.1M135.5 17.9h.1M136.1 17.9h5.1M141.8 17.9h.1M142.4 17.9h5M148.1 17.9h.1M148.7 17.9h5"/>
<path d="M154.4 17.9h.1M155 17.9h5M160.7 17.9h.1M161.3 17.9h5.1M167 17.9h.1M167.6 17.9h5.1M173.3 17.9h.1M173.9 17.9h5.1M179.6 17.9h.1M180.2 17.9h5M185.9 17.9h.1M186.5 17.9h5"/>
<path d="M192.2 17.9h.1M192.8 17.9h5.1M198.5 17.9h.1M199.1 17.9h5.1M204.8 17.9h.1M205.4 17.9h5.1M211.1 17.9h.1M211.7 17.9h5M217.4 17.9h.1M218 17.9h5M223.7 17.9h.1M224.3 17.9h5"/>
<path d="M230 17.9h.1M230.6 17.9h5.1M236.3 17.9h.1M236.8 14.1h.1M236.8 7.8v5.6M236.8 14.7v5M236.9 17.9h5.1M242.6 17.9h.1M243.2 17.9h3.6M65.6 23.8h.1M65.6 30.1h.1M65.6 36.4h.1"/>
<path d="M65.6 24.4v5.1M65.6 30.7v5.1M65.6 37v2.8M236.8 32.9h.1M236.8 26.7h.1M236.8 20.4h.1M236.8 21v5M236.8 27.3v5M236.8 33.6v5.6M236.8 55.3h.1M236.8 49h.1M236.8 43.1v5.2"/>
<path d="M236.8 49.6v5.1M236.8 55.9v5.1M236.8 74.2h.1M236.8 67.9h.1M236.8 61.6h.1M236.8 62.2v5M236.8 68.5v5M236.8 74.8v5M236.8 99.4h.1M236.8 93h.1M236.8 86.8h.1M236.8 80.5h.1"/>
<path d="M236.8 81.1v5M236.8 87.4v5.1M236.8 93.7v5M236.8 100v5M236.8 118.3h.1M236.8 112h.1M236.8 105.7h.1M236.8 106.3v5M236.8 112.6v5M236.8 118.9v5.1M236.8 137.2h.1M236.8 130.9h.1"/>
<path d="M236.8 124.6h.1M236.8 125.2v5M236.8 131.5v5M236.8 137.8v5M236.8 156.1h.1M236.8 149.8h.1M236.8 143.5h.1M236.8 144.1v5M236.8 150.4v5M236.8 156.7v5.1M236.8 175h.1M236.8 168.7h.1"/>
<path d="M236.8 162.3h.1M236.8 163v5M236.8 169.3v5M236.8 175.6v5M236.8 193.9h.1M236.8 187.6h.1M236.8 181.3h.1M236.8 181.9v5M236.8 188.2v5.1M236.8 194.5v5M236.8 219.1h.1M236.8 212.8h.1"/>
<path d="M236.8 206.5h.1M236.8 200.2h.1M236.8 200.8v5M236.8 207.1v5M236.8 213.4v5M236.8 219.7v5M236.8 238h.1M236.8 231.6h.1M236.8 225.4h.1M236.8 226v5.1M236.8 232.3v5M236.8 238.6v5"/>
<path d="M236.8 256.9h.1M236.8 250.6h.1M236.8 244.3h.1M236.8 244.9v5M236.8 251.2v5M236.8 257.5v5.1M236.8 275.8h.1M236.8 269.5h.1M236.8 263.1h.1M236.8 263.8v5M236.8 270.1v5M236.8 276.4v5"/>
<path d="M236.8 294.7h.1M236.8 288.4h.1M236.8 282.1h.1M236.8 282.7v5M236.8 289v5M236.8 295.3v5M236.8 319.9h.1M236.8 313.6h.1M236.8 307.3h.1M236.8 300.9h.1M236.8 301.6v5M236.8 307.9v5"/>
<path d="M236.8 314.2v5M236.8 338.8h.1M236.8 332.4h.1M236.8 326.2h.1M236.8 320.5v5M236.8 326.8v5.1M236.8 333.1v5M236.8 339.4v5M236.8 357.7h.1M236.8 351.4h.1M236.8 345.1h.1M236.8 345.7v5"/>
<path d="M236.8 352v5M236.8 358.3v5M236.8 376.6h.1M236.8 370.2h.1M236.8 364h.1M236.8 364.6v5M236.8 370.9v5M236.8 377.2v5M236.8 395.5h.1M236.8 389.2h.1M236.8 382.9h.1M236.8 383.5v5"/>
<path d="M236.8 389.8v5M236.8 396.1v5.1M236.8 401.7h.1M236.8 402.4v5.2"/>
</g>
<!-- layer: 0 - REF - TEXTO -->
<g fill="none" stroke="#000" stroke-width=".28">
<path d="M71.1 39l-4.5 1.1-.2 2.1-1.2-3.7-.4 2.1-4.5 1.1M242.5 39l-4.5 1.1-.2 2.1-1.2-3.7-.4 2.1-4.5 1.1M70.8 42l-4.5 1.2-.1 2-1.3-3.7-.4 2.1-4.5 1.1M242.2 42l-4.5 1.2-.2 2-1.2-3.7-.4 2.1-4.5 1.1M144.1 65.1h10.1M146.1 63v4.2M108.4 122.3h10.1M110.4 120.2v4.2M83.3 193.9h10.1M85.4 191.8v4.2M201.3 198.1v4.2M199.3 200.2h10.1"/>
<path d="M119.4 224.2h10M121.4 222.1v4.2M129.1 316.9h10.1M131.1 314.9v4.1M130.1 378.6h10.1M132.1 376.5v4.2M218.1 402.8h10.1M220.1 400.7v4.2"/>
<circle cx="146.1" cy="65.1" r="1.16"/>
<circle cx="110.4" cy="122.2" r="1.16"/>
<circle cx="85.4" cy="193.9" r="1.16"/>
<circle cx="201.3" cy="200.2" r="1.16"/>
<circle cx="121.3" cy="224.1" r="1.16"/>
<circle cx="131.1" cy="316.9" r="1.16"/>
<circle cx="132.1" cy="378.6" r="1.16"/>
<circle cx="220.1" cy="402.7" r="1.16"/>
</g>
<!-- layer: 1 - BQ - MOBILIARIO -->
<g fill="none" stroke="#000" stroke-width=".28">
<path d="M80.6 280.6h10v6h-10zM85.4 285.6h-3.2v-4.4h6.9v4.4h-3.2M85.4 285.2h.5v1.2h-.5zM85.4 284.9h.5v1.5h-.5z"/>
<circle cx="85.6" cy="286.1" r=".15"/>
<circle cx="85.6" cy="284.1" r=".23"/>
</g>
<!-- layer: 0 -->
<path d="M.1 .2h296.9v420h-296.9z" fill="none" stroke="#000" stroke-width=".28"/>
<text font-size="4.9" x="67.8" y="413.1">PLANTA BAJA</text>
<g font-size="2.8">
<text x="55.5" y="17">E.M.</text>
<text x="65.1" y="13.4" transform="rotate(-90 65.1 13.4)">E.M.</text>
<text x="236.3" y="13.4" transform="rotate(-90 236.3 13.4)">E.M.</text>
<text x="241" y="17">E.M.</text>
<text x="146.9" y="28.3">17.27</text>
<text x="77.7" y="56.3" transform="rotate(-90 77.7 56.3)">15.85</text>
<text x="144.2" y="57.1">TERRENO</text>
<text x="141.5" y="60.5">ABSORBENTE</text>
<text x="147.2" y="64.3">+0.25</text>
<text x="77.7" y="110.9" transform="rotate(-90 77.7 110.9)">0.32</text>
<text x="77.6" y="114.4">2.59</text>
<text x="86.7" y="114.4">0.18</text>
<text x="108.4" y="118.3">COCINA</text>
<text x="116.4" y="114.4">4.80</text>
<text x="77.7" y="122.2" transform="rotate(-90 77.7 122.2)">3.03</text>
<text x="111.5" y="121.5">+0.42</text>
<text x="134.1" y="122.2" transform="rotate(-90 134.1 122.2)">3.03</text>
<text x="77.7" y="133.5" transform="rotate(-90 77.7 133.5)">0.18</text>
<text x="134.1" y="144.4" transform="rotate(-90 134.1 144.4)">0.32</text>
<text x="77.7" y="154.4" transform="rotate(-90 77.7 154.4)">3.05</text>
<text x="191" y="155.7" transform="rotate(-90 191 155.7)">34.54</text>
<text x="84.8" y="161.8">4.02</text>
<text x="111.9" y="161.8">0.32</text>
<text x="77.7" y="165.8" transform="rotate(-90 77.7 165.8)">0.18</text>
<text x="124.2" y="162.8">3.23</text>
<text x="136.5" y="162.8">0.32</text>
<text x="77.7" y="196.4" transform="rotate(-90 77.7 196.4)">5.00</text>
<text x="86.4" y="193.1">+0.42</text>
<text x="196.7" y="195.6">ABSORBENTE</text>
<text x="199.3" y="192.2">TERRENO</text>
<text x="202.4" y="199.4">+0.25</text>
<text x="84.8" y="208.7">4.02</text>
<text x="134.1" y="215.8" transform="rotate(-90 134.1 215.8)">14.88</text>
<text x="77.7" y="217.6" transform="rotate(-90 77.7 217.6)">0.18</text>
<text x="119.1" y="219.8">GALERÍA</text>
<text x="122.5" y="223.4">+0.42</text>
<text x="77.7" y="243.2" transform="rotate(-90 77.7 243.2)">3.98</text>
<text x="84.8" y="251">4.02</text>
<text x="77.7" y="259.2" transform="rotate(-90 77.7 259.2)">0.18</text>
<text x="78" y="267.3">2.68</text>
<text x="87.6" y="267.3">0.18</text>
<text x="98.9" y="267.3">1.16</text>
<text x="111.9" y="267.3">0.32</text>
<text x="124.2" y="267.3">3.23</text>
<text x="136.5" y="267.3">0.32</text>
<text x="188.8" y="267.3">9.06</text>
<text x="77.7" y="277.1" transform="rotate(-90 77.7 277.1)">2.45</text>
<text x="80.5" y="278.4">BAÑO</text>
<text x="77.7" y="285.5" transform="rotate(-90 77.7 285.5)">0.32</text>
<text x="134.1" y="285.5" transform="rotate(-90 134.1 285.5)">0.32</text>
<text x="191" y="285.5" transform="rotate(-90 191 285.5)">0.32</text>
<text x="84.7" y="296.7">4.00</text>
<text x="111.6" y="296.7">0.30</text>
<text x="132.7" y="296.7">5.00</text>
<text x="164.6" y="296.7">0.30</text>
<text x="180.7" y="296.7">4.00</text>
<text x="102.3" y="307" transform="rotate(-90 102.3 307)">2.90</text>
<text x="77.7" y="315.5" transform="rotate(-90 77.7 315.5)">4.60</text>
<text x="130.2" y="312.5">LOCAL</text>
<text x="132.2" y="316.1">+0.42</text>
<text x="167.5" y="317" transform="rotate(-90 167.5 317)">4.90</text>
<text x="84.8" y="322.6">4.03</text>
<text x="111.8" y="322.6">0.30</text>
<text x="154.3" y="322.6">9.28</text>
<text x="77.7" y="334.7" transform="rotate(-90 77.7 334.7)">0.30</text>
<text x="102.3" y="331.5" transform="rotate(-90 102.3 331.5)">2.00</text>
<text x="191" y="339.2" transform="rotate(-90 191 339.2)">9.33</text>
<text x="212" y="341.8">COCHERA</text>
<text x="229" y="337.6" transform="rotate(-90 229 337.6)">9.65</text>
<text x="132.6" y="346.1">1.25</text>
<text x="77.7" y="363.6" transform="rotate(-90 77.7 363.6)">4.43</text>
<text x="131.6" y="366.3">13.66</text>
<text x="68.5" y="376.6">0.17</text>
<text x="94.6" y="376.6">6.00</text>
<text x="133.2" y="377.8">+0.16</text>
<text x="170.7" y="376.6">6.00</text>
<text x="207.8" y="376.6">0.32</text>
<text x="218.3" y="376.6">2.87</text>
<text x="228.8" y="376.6">0.15</text>
<text x="45.2" y="385.9">L.M.</text>
<text x="242.9" y="385.9">L.M.</text>
<text x="68" y="392.5">0.68</text>
<text x="94" y="392.5">4.50</text>
<text x="121.3" y="392.5">1.00</text>
<text x="132.6" y="392.5">1.25</text>
<text x="143.8" y="392.5">1.00</text>
<text x="171.5" y="392.5">4.50</text>
<text x="199.6" y="392.5">1.16</text>
<text x="218.3" y="392.5">2.55</text>
<text x="239.5" y="392.5">0.46</text>
<text x="147.6" y="396.5">17.12</text>
<text x="221.2" y="402">±0.00</text>
<text x="64.2" y="406.8" transform="rotate(-90 64.2 406.8)">E.M.</text>
<text x="235.4" y="406.8" transform="rotate(-90 235.4 406.8)">E.M.</text>
</g>
<g font-size="2.1">
<text x="138.9" y="21.8">MURO DE MAMPOSTERÍA H=1.80M</text>
<text x="69.9" y="86.7" transform="rotate(-90 69.9 86.7)">MURO DE MAMPOSTERÍA H=1.80M</text>
<text x="234.4" y="87.3" transform="rotate(-90 234.4 87.3)">MURO DE MAMPOSTERÍA H=1.80M</text>
<text x="68.1" y="402.2">CALLE CARLOS PELLEGRINI N° 860</text>
<text x="68.1" y="405.8">VEREDA REGLAMENTARIA 2.80</text>
</g>
</svg>
